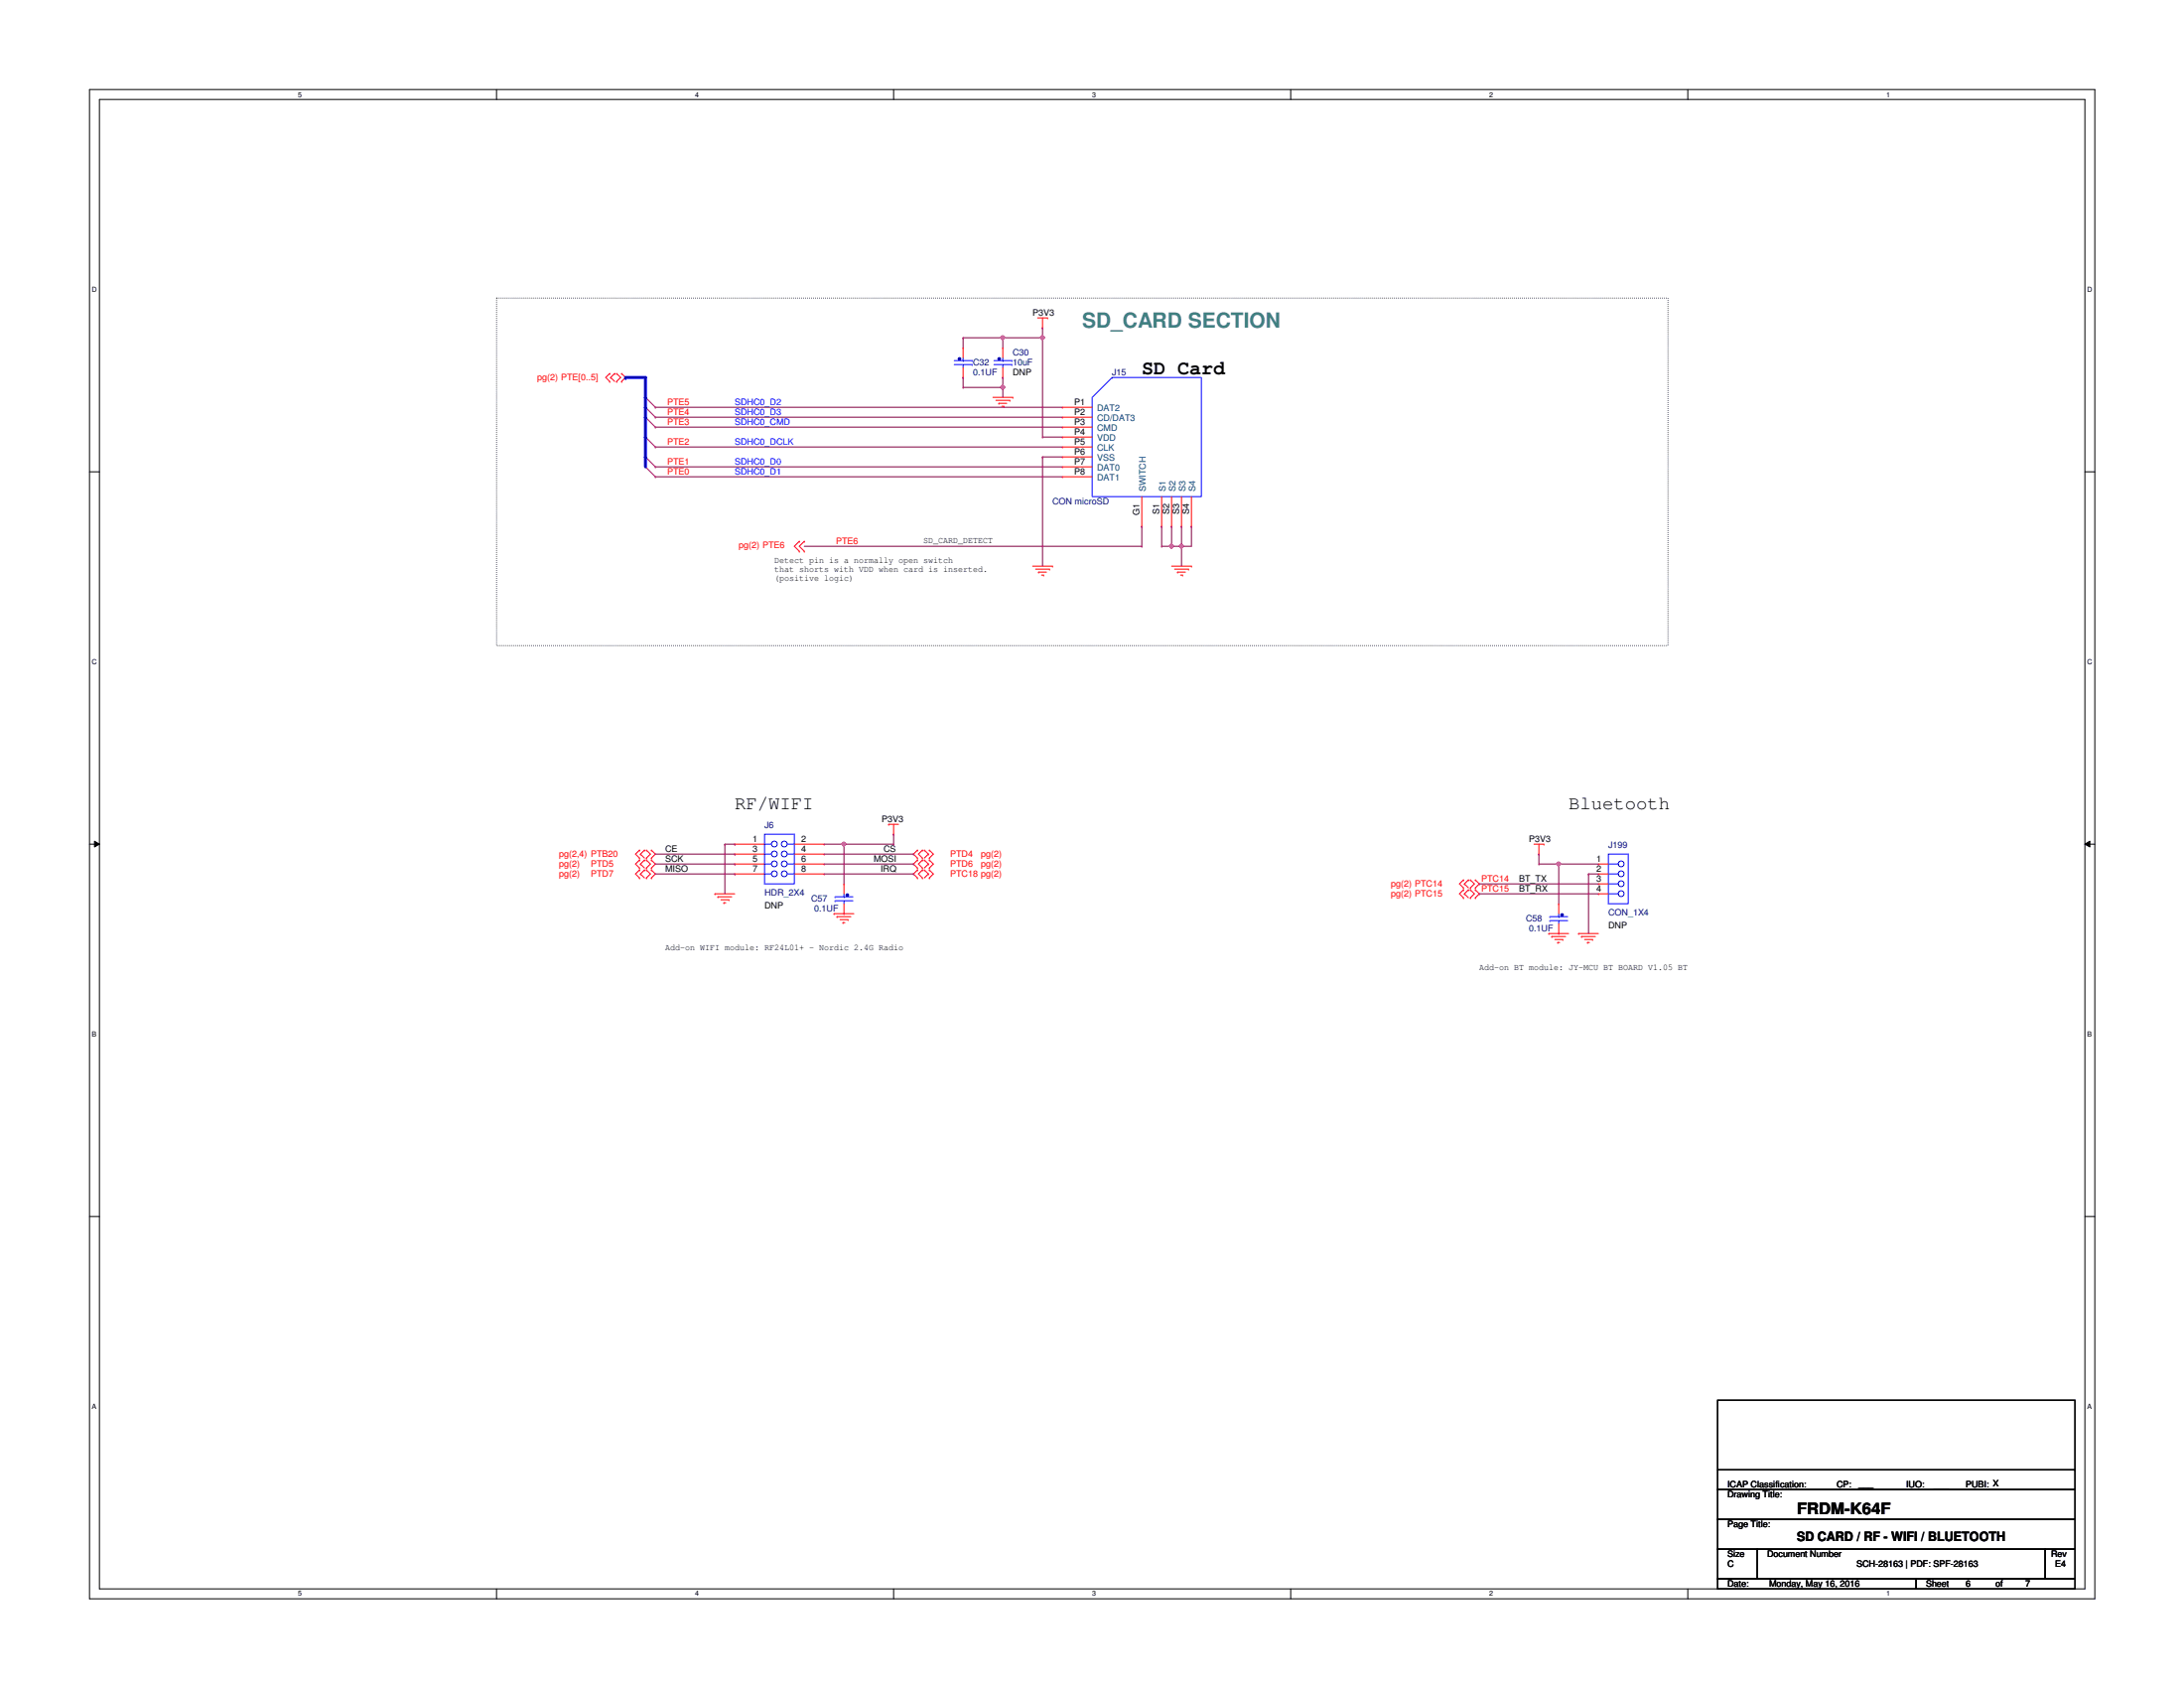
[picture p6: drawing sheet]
<svg xmlns="http://www.w3.org/2000/svg" width="559mm" height="432mm" viewBox="0 0 559 432" stroke-linecap="round" stroke-linejoin="round" font-family="sans-serif">
<path d="M22.9 22.9h513.1v386.1h-513.1zM25.4 25.4h508v381h-508z" fill="none" stroke="#000" stroke-width=".25"/>
<g fill="#fff">
<path d="M76.2 23.2h1v1.9h-1z"/>
<path d="M76.2 406.7h1v2h-1z"/>
</g>
<path d="M127 22.9v2.5M127 406.4v2.6" fill="none" stroke="#000" stroke-width=".25"/>
<g fill="#fff">
<path d="M177.8 23.2h1v1.9h-1z"/>
<path d="M177.8 406.7h1v2h-1z"/>
</g>
<path d="M228.6 22.9v2.5M228.6 406.4v2.6" fill="none" stroke="#000" stroke-width=".25"/>
<g fill="#fff">
<path d="M279.4 23.2h1v1.9h-1z"/>
<path d="M279.4 406.7h1v2h-1z"/>
</g>
<path d="M330.2 22.9v2.5M330.2 406.4v2.6" fill="none" stroke="#000" stroke-width=".25"/>
<g fill="#fff">
<path d="M381 23.2h1v1.9h-1z"/>
<path d="M381 406.7h1v2h-1z"/>
</g>
<path d="M431.8 22.9v2.5M431.8 406.4v2.6" fill="none" stroke="#000" stroke-width=".25"/>
<g fill="#fff">
<path d="M482.6 23.2h1v1.9h-1z"/>
<path d="M482.6 406.7h1v2h-1z"/>
<path d="M23.5 73.1h1.3v2h-1.3z"/>
<path d="M534.1 73.1h1.2v2h-1.2z"/>
<path d="M23.5 168.3h1.3v2h-1.3z"/>
<path d="M534.1 168.3h1.2v2h-1.2z"/>
</g>
<path d="M22.9 120.7h2.5M533.4 120.7h2.6" fill="none" stroke="#000" stroke-width=".25"/>
<g fill="#fff">
<path d="M23.5 263.6h1.2v2h-1.2z"/>
<path d="M534.1 263.6h1.2v2h-1.2z"/>
</g>
<path d="M22.9 215.9h2.5M24.2 215.2l1.2 .7-1.2 .8zM533.4 215.9l1.3-.7v1.5zM533.4 215.9h2.6" fill="none" stroke="#000" stroke-width=".25"/>
<path d="M24.2 215.2l1.2 .7-1.2 .8zM533.4 215.9l1.3-.7v1.5z" fill="#000"/>
<g fill="#fff">
<path d="M23.5 358.8h1.2v2h-1.2z"/>
<path d="M534.1 358.8h1.2v2h-1.2z"/>
</g>
<path d="M22.9 311.2h2.5M533.4 311.2h2.6M439.5 358.2h91.4v22.8h-91.4zM439.5 376h91.4M530.9 376h.1M439.5 381h91.4v7.7h-91.4zM439.5 388.7h91.4v7.6h-91.4zM439.5 396.3h10.1v7.6h-10.1zM449.6 396.3h73.7v7.6h-73.7zM523.3 396.3h7.6v7.6h-7.6zM439.5 403.9h50.8v2.5h-50.8zM490.3 403.9h40.6v2.5h-40.6z" fill="none" stroke="#000" stroke-width=".25"/>
<path d="M127 76.2h299.8v88.9h-299.8z" fill="none" stroke="#000" stroke-width=".25" stroke-dasharray="0 .5"/>
<g fill="none" stroke="#f00" stroke-width=".25">
<path d="M156 97.6h.1M156 95.5h.1M156 95.5l-1 1.1 1 1M156.3 96.6h.1M156.3 96.6l1 1M157.3 95.5h.1M157.3 95.5l-1 1.1M157.8 95.5h.1M157.8 97.6h.1M157.8 95.5l1 1.1-1 1M159 95.5h.1M159 97.6h.1"/>
<path d="M159 95.5l1.1 1.1-1.1 1M265.5 81.3h2.5M266.7 83.9h.1M266.7 81.3v2.6M268 81.3h.1M254 101.6h5.1M254.8 102.4h3.6M255.6 103.2h.1M255.6 103.2h2M256.3 103.9h.5M256.8 103.9h.1M258.4 102.4h.1"/>
<path d="M259.1 101.6h.1M204.5 138.5h.1M204.5 138.5l-1.3 1.2 1.3 1.3M205.8 138.5h.1M205.8 138.5l-1.3 1.2 1.3 1.3M204.5 141h.1M205.8 141h.1M264.2 144.8h5.1M265 145.6h3.5M265.7 146.3h.1M265.7 146.3h2.1M266.5 147.1h.5"/>
<path d="M267 147.1h.1M268.5 145.6h.1M269.3 144.8h.1M299.8 144.8h5M300.5 145.6h3.6M301.3 146.3h.1M301.3 146.3h2M302 147.1h.6M302.6 147.1h.1M304.1 145.6h.1M304.8 144.8h.1M163.6 219.5h.1"/>
<path d="M163.6 217.5h.1M163.6 217.5l-1 1 1 1M163.9 218.5h.1M163.9 218.5l1 1M164.9 217.5h.1M164.9 217.5l-1 1M165.4 217.5h.1M165.4 219.5h.1M165.4 217.5l1 1-1 1M166.7 217.5h.1M166.7 219.5h.1M166.7 217.5l1 1-1 1"/>
<path d="M227.4 210.9h.1M227.4 210.9h2.5M228.6 213.4h.1M228.6 210.9v2.5M234.7 217.5h.1M234.7 219.5h.1M234.7 217.5l-1 1 1 1M236 217.5h.1M236 219.5h.1M236 217.5l-1 1 1 1M236.5 217.5h.1M236.5 217.5l1 1"/>
<path d="M237.5 218.5h.1M237.5 218.5l-1 1M237.8 219.5h.1M237.8 217.5h.1M237.8 217.5l1 1-1 1M392.5 215.9h2.5M393.7 218.5h.1M393.7 215.9v2.6M395 215.9h.1M163.6 222h.1M163.6 220h.1M163.6 224.6h.1"/>
<path d="M163.6 222.5h.1M163.6 222.5l-1 1.1 1 1M163.6 220l-1 1 1 1M163.9 221h.1M163.9 223.6h.1M163.9 221l1 1M163.9 223.6l1 1M164.9 220h.1M164.9 222.5h.1M164.9 220l-1 1M164.9 222.5l-1 1.1M165.4 220h.1"/>
<path d="M165.4 222h.1M165.4 222.5h.1M165.4 224.6h.1M165.4 220l1 1-1 1M165.4 222.5l1 1.1-1 1M166.7 220h.1M166.7 222h.1M166.7 222.5h.1M166.7 224.6h.1M166.7 222.5l1 1.1-1 1M166.7 220l1 1-1 1M182.9 228.6h.1"/>
<path d="M182.9 228.6h5.1M183.7 229.4h.1M183.7 229.4h3.5M184.4 230.2h2.1M185.2 230.9h.1M185.2 230.9h.5M186.5 230.2h.1M213.4 233.7h.1M213.4 233.7h5.1M214.2 234.5h.1M214.2 234.5h3.5M214.9 235.2h2.1"/>
<path d="M215.7 236h.1M215.7 236h.5M217 235.2h.1M234.7 220h.1M234.7 222h.1M234.7 222.5h.1M234.7 224.6h.1M234.7 220l-1 1 1 1M234.7 222.5l-1 1.1 1 1M236 220h.1M236 222h.1M236 222.5h.1"/>
<path d="M236 224.6h.1M236 220l-1 1 1 1M236 222.5l-1 1.1 1 1M236.5 220h.1M236.5 222.5h.1M236.5 222.5l1 1.1M236.5 220l1 1M237.5 221h.1M237.5 223.6h.1M237.5 221l-1 1M237.5 223.6l-1 1M237.8 222h.1"/>
<path d="M237.8 220h.1M237.8 224.6h.1M237.8 222.5h.1M237.8 220l1 1-1 1M237.8 222.5l1 1.1-1 1M374.4 229.7h.1M374.4 227.6h.1M374.4 227.1h.1M374.4 225.1h.1M374.4 227.6l-1 1 1 1.1M374.4 225.1l-1 1 1 1M374.7 228.6h.1"/>
<path d="M374.7 226.1h.1M374.7 226.1l1 1M374.7 228.6l1 1.1M375.7 227.6h.1M375.7 225.1h.1M375.7 227.6l-1 1M375.7 225.1l-1 1M376.2 227.6h.1M376.2 229.7h.1M376.2 225.1h.1M376.2 227.1h.1M376.2 227.6l1 1-1 1.1"/>
<path d="M376.2 225.1l1 1-1 1M377.5 227.6h.1M377.5 229.7h.1M377.5 225.1h.1M377.5 227.1h.1M377.5 227.6l1 1-1 1.1M377.5 225.1l1 1-1 1M396.3 238.8h.1M396.3 238.8h5.1M397 239.6h.1M397 239.6h3.6M403.9 238.8h.1"/>
<path d="M403.9 238.8h5.1M404.7 239.6h.1M404.7 239.6h3.5M397.8 240.3h2M398.6 241.1h.1M398.6 241.1h.5M399.8 240.3h.1M405.4 240.3h2.1M406.2 241.1h.1M406.2 241.1h.5M407.5 240.3h.1"/>
</g>
<path d="M165.1 101.6h.1M165.1 104.2h.1M165.1 106.7h.1M165.1 111.8h.1M165.1 116.9h.1M165.1 119.4h.1M165.1 101.6l2.6 2.6M165.1 104.2l2.6 2.5M165.1 106.7l2.6 2.6M165.1 111.8l2.6 2.5M165.1 116.9l2.6 2.5M165.1 119.4l2.6 2.6" fill="none" stroke="#800040" stroke-width=".25"/>
<path d="M396.5 235.5h.1M396.5 234.5h.1M396.5 235.5h4.6M396.5 234.5h4.6M398.8 235.5h.1M398.8 235.5v.8" fill="none" stroke="#00f" stroke-width=".25"/>
<circle cx="399.7" cy="234.1" r=".37" fill="#00f"/>
<g fill="none" stroke="#00f" stroke-width=".25">
<path d="M284.5 96.6h.1M279.4 101.6l5.1-5h22.9v30.4h-28zM213.7 230.4h.1M213.7 229.4h.1M213.7 230.4h4.5M213.7 229.4h4.5M215.9 230.4h.1M215.9 230.4v.8M398.8 234.5h.1M398.8 233.7v.8"/>
<circle cx="399.7" cy="234.1" r=".37"/>
</g>
<g fill="none" stroke="#f00" stroke-width=".25">
<path d="M271.8 104.2h.1M271.8 106.7h.1M271.8 109.3h.1M271.8 111.8h.1M271.8 114.3h.1M271.8 116.9h.1M271.8 119.4h.1M271.8 104.2h7.6M271.8 106.7h7.6M271.8 109.3h7.6M271.8 111.8h7.6M271.8 114.3h7.6"/>
<path d="M271.8 116.9h7.6M271.8 119.4h7.6M271.8 122h.1M271.8 122h7.6M292.1 134.7h.1M292.1 127v7.7M297.2 134.7h.1M297.2 127v7.7M299.8 134.7h.1M299.8 127v7.7M302.3 134.7h.1M302.3 127v7.7"/>
<path d="M304.8 134.7h.1M304.8 127v7.7M398.8 231.2h.1M398.8 238.8h.1M398.8 231.2v2.5M398.8 236.3v2.5"/>
</g>
<circle cx="216.8" cy="229" r=".37" fill="#00f"/>
<g fill="none" stroke="#00f" stroke-width=".25">
<path d="M244.1 93.3h4.6M244.1 92.2h4.6M246.4 93.3h.1M246.4 93.3v.7M248.7 93.3h.1M248.7 92.2h.1M215.9 229.4h.1M215.9 228.6v.8"/>
<circle cx="216.8" cy="229" r=".37"/>
</g>
<path d="M215.9 226.1h.1M215.9 233.7h.1M215.9 226.1v2.5M215.9 231.2v2.5" fill="none" stroke="#f00" stroke-width=".25"/>
<circle cx="245.5" cy="91.8" r=".37" fill="#00f"/>
<g fill="none" stroke="#00f" stroke-width=".25">
<path d="M246.4 92.2h.1M246.4 91.5v.7M254.3 93.3h4.6M254.3 92.2h4.6M256.6 93.3h.1M256.6 93.3v.7M258.9 93.3h.1M258.9 92.2h.1M195.6 213.4h7.6v12.7h-7.6zM195.6 215.9h.1M195.6 218.5h.1M195.6 215.9h1.8"/>
<path d="M195.6 218.5h1.8M201.5 215.9h1.7M201.5 218.5h1.7M203.2 218.5h.1M203.2 215.9h.1M195.6 221h.1M195.6 223.6h.1M195.6 221h1.8M195.6 223.6h1.8M201.5 221h1.7M201.5 223.6h1.7M203.2 221h.1"/>
<path d="M203.2 223.6h.1"/>
<circle cx="245.5" cy="91.8" r=".37"/>
<circle cx="198.1" cy="218.5" r=".75"/>
<circle cx="198.1" cy="215.9" r=".75"/>
<circle cx="200.7" cy="215.9" r=".75"/>
<circle cx="200.7" cy="218.5" r=".75"/>
<circle cx="198.1" cy="221" r=".75"/>
<circle cx="198.1" cy="223.5" r=".75"/>
<circle cx="200.7" cy="221" r=".75"/>
<circle cx="200.7" cy="223.5" r=".75"/>
</g>
<g fill="none" stroke="#f00" stroke-width=".25">
<path d="M246.4 88.9h.1M246.4 96.6h.1M246.4 88.9v2.6M246.4 94v2.6M188 215.9h.1M188 218.5h.1M188 215.9h7.6M188 218.5h7.6M203.2 215.9h7.7M203.2 218.5h7.7M210.9 215.9h.1M210.9 218.5h.1"/>
<path d="M188 221h.1M188 223.6h.1M188 221h7.6M188 223.6h7.6M203.2 221h7.7M203.2 223.6h7.7M210.9 221h.1M210.9 223.6h.1"/>
</g>
<circle cx="255.7" cy="91.8" r=".37" fill="#00f"/>
<g fill="none" stroke="#00f" stroke-width=".25">
<path d="M256.6 92.2h.1M256.6 91.5v.7M411.5 218.5h5.1v12.7h-5.1zM411.5 221h2.6M411.5 223.6h2.6M411.5 226.1h2.6M411.5 228.6h2.6M414.1 221h.1M414.1 223.6h.1M414.1 226.1h.1M414.1 228.6h.1"/>
<circle cx="255.7" cy="91.8" r=".37"/>
<circle cx="414.8" cy="228.6" r=".75"/>
<circle cx="414.8" cy="226.1" r=".75"/>
<circle cx="414.8" cy="221" r=".75"/>
<circle cx="414.8" cy="223.5" r=".75"/>
</g>
<path d="M256.6 88.9h.1M256.6 96.6h.1M256.6 88.9v2.6M256.6 94v2.6M409 221h.1M409 223.6h.1M409 226.1h.1M409 228.6h.1M409 221h2.5M409 223.6h2.5M409 226.1h2.5M409 228.6h2.5" fill="none" stroke="#f00" stroke-width=".25"/>
<path d="M165.1 101.6v2.6" fill="none" stroke="#00f" stroke-width=".76"/>
<circle cx="165.1" cy="101.6" r=".38" fill="#00f"/>
<path d="M165.1 104.2v2.5" fill="none" stroke="#00f" stroke-width=".76"/>
<circle cx="165.1" cy="104.2" r=".38" fill="#00f"/>
<path d="M165.1 106.7v5.1" fill="none" stroke="#00f" stroke-width=".76"/>
<circle cx="165.1" cy="106.7" r=".38" fill="#00f"/>
<path d="M165.1 111.8v5.1" fill="none" stroke="#00f" stroke-width=".76"/>
<circle cx="165.1" cy="111.8" r=".38" fill="#00f"/>
<path d="M165.1 116.9v2.5" fill="none" stroke="#00f" stroke-width=".76"/>
<circle cx="165.1" cy="116.9" r=".38" fill="#00f"/>
<path d="M160.1 96.6h5" fill="none" stroke="#00f" stroke-width=".76"/>
<circle cx="160.1" cy="96.6" r=".38" fill="#00f"/>
<path d="M165.1 96.6v5" fill="none" stroke="#00f" stroke-width=".76"/>
<circle cx="165.1" cy="96.6" r=".38" fill="#00f"/>
<path d="M266.7 83.9h.1M266.7 83.9v2.5M167.7 109.3h.1M167.7 106.7h.1M167.7 109.3h104.1M167.7 106.7h104.1M266.7 111.8h.1M266.7 111.8h5.1M302.3 139.7h.1M302.3 139.7v5.1" fill="none" stroke="#800040" stroke-width=".25"/>
<circle cx="302.3" cy="139.7" r=".49" fill="#f0f"/>
<circle cx="302.3" cy="139.7" r=".49" fill="none" stroke="#f0f" stroke-width=".25"/>
<path d="M256.6 86.4h.1M256.6 86.4h10.1M256.6 86.4v2.5M266.7 86.4h.1M266.7 86.4v25.4M167.7 114.3h.1M167.7 104.2h.1M167.7 114.3h104.1M167.7 104.2h104.1" fill="none" stroke="#800040" stroke-width=".25"/>
<circle cx="266.7" cy="86.4" r=".49" fill="#f0f"/>
<circle cx="266.7" cy="86.4" r=".49" fill="none" stroke="#f0f" stroke-width=".25"/>
<path d="M256.6 96.6h.1M256.6 96.6v2.5" fill="none" stroke="#800040" stroke-width=".25"/>
<circle cx="256.6" cy="99.1" r=".49" fill="#f0f"/>
<circle cx="256.6" cy="99.1" r=".49" fill="none" stroke="#f0f" stroke-width=".25"/>
<g fill="none" stroke="#800040" stroke-width=".25">
<path d="M167.7 119.4h.1M167.7 119.4h104.1M266.7 116.9h.1M266.7 116.9h5.1M266.7 116.9v27.9M167.7 122h.1M167.7 122h104.1M292.1 134.7h.1M292.1 134.7v5M297.2 134.7h.1M297.2 139.7h.1M297.2 134.7v5"/>
<path d="M299.8 134.7h.1M299.8 134.7v5h-2.6M302.3 134.7h.1M302.3 134.7v5M304.8 134.7h.1M304.8 134.7v5"/>
</g>
<circle cx="299.7" cy="139.7" r=".49" fill="#f0f"/>
<circle cx="299.7" cy="139.7" r=".49" fill="none" stroke="#f0f" stroke-width=".25"/>
<path d="M246.4 86.4h.1M246.4 86.4h10.2M205.8 139.7h86.3M292.1 139.7h.1M299.8 139.7h.1M299.8 139.7h5M302.3 139.7h.1" fill="none" stroke="#800040" stroke-width=".25"/>
<circle cx="256.6" cy="86.4" r=".49" fill="#f0f"/>
<circle cx="256.6" cy="86.4" r=".49" fill="none" stroke="#f0f" stroke-width=".25"/>
<g fill="none" stroke="#800040" stroke-width=".25">
<path d="M246.4 86.4h.1M246.4 96.6h.1M246.4 99.1h.1M246.4 86.4v2.5M246.4 96.6v2.5M246.4 99.1h10.2M256.6 99.1h.1M256.6 99.1v2.5M167.7 218.5h20.3M188 218.5h.1M210.9 218.5h22.8M210.9 215.9h5"/>
<path d="M215.9 215.9h.1M215.9 215.9v10.2M228.6 213.4h.1M228.6 213.4v2.5M233.7 218.5h.1M393.7 218.5h.1M393.7 218.5v2.5M167.7 221h20.3M167.7 223.6h20.3M188 221h.1M188 223.6h.1M210.9 221h22.8"/>
<path d="M210.9 223.6h22.8M233.7 221h.1M233.7 223.6h.1M378.5 228.6h.1M378.5 226.1h.1M378.5 228.6h30.5M378.5 226.1h30.5M393.7 221h.1M393.7 221h5.1"/>
</g>
<circle cx="215.9" cy="215.9" r=".49" fill="#f0f"/>
<circle cx="215.9" cy="215.9" r=".49" fill="none" stroke="#f0f" stroke-width=".25"/>
<path d="M215.9 215.9h12.7M228.6 215.9h.1M398.8 221h.1M398.8 221v10.2M398.8 221h10.2" fill="none" stroke="#800040" stroke-width=".25"/>
<circle cx="398.8" cy="221" r=".49" fill="#f0f"/>
<circle cx="398.8" cy="221" r=".49" fill="none" stroke="#f0f" stroke-width=".25"/>
<path d="M185.5 215.9h.1M185.5 215.9v12.7M185.5 215.9h2.5M188 215.9h.1M406.4 223.6h.1M406.4 223.6v15.2M406.4 223.6h2.6" fill="none" stroke="#800040" stroke-width=".25"/>
<circle cx="302.3" cy="139.7" r=".49" fill="#f0f"/>
<circle cx="302.3" cy="139.7" r=".49" fill="none" stroke="#f0f" stroke-width=".25"/>
<circle cx="266.7" cy="86.4" r=".49" fill="#f0f"/>
<circle cx="266.7" cy="86.4" r=".49" fill="none" stroke="#f0f" stroke-width=".25"/>
<circle cx="256.6" cy="99.1" r=".49" fill="#f0f"/>
<circle cx="256.6" cy="99.1" r=".49" fill="none" stroke="#f0f" stroke-width=".25"/>
<circle cx="299.7" cy="139.7" r=".49" fill="#f0f"/>
<circle cx="299.7" cy="139.7" r=".49" fill="none" stroke="#f0f" stroke-width=".25"/>
<circle cx="256.6" cy="86.4" r=".49" fill="#f0f"/>
<circle cx="256.6" cy="86.4" r=".49" fill="none" stroke="#f0f" stroke-width=".25"/>
<circle cx="215.9" cy="215.9" r=".49" fill="#f0f"/>
<circle cx="215.9" cy="215.9" r=".49" fill="none" stroke="#f0f" stroke-width=".25"/>
<circle cx="398.8" cy="221" r=".49" fill="#f0f"/>
<circle cx="398.8" cy="221" r=".49" fill="none" stroke="#f0f" stroke-width=".25"/>
<text font-size="5.3" fill="#408080" x="276.9" y="83.7">SD_CARD SECTION</text>
<text font-size="5.1" x="292.1" y="95.8">SD Card</text>
<g font-size="4.8">
<text x="188" y="207.1">RF/WIFI</text>
<text x="401.4" y="207.1">Bluetooth</text>
</g>
<text font-size="4.1" x="459.8" y="387.3">FRDM-K64F</text>
<text font-size="3.3" x="459.8" y="394.3">SD CARD / RF - WIFI / BLUETOOTH</text>
<g font-size="2.3">
<text x="264.2" y="80.9">P3V3</text>
<text x="259.1" y="96.1">DNP</text>
<text x="274.9" y="103.6">P1</text>
<text x="274.9" y="106.2">P2</text>
<text x="274.9" y="108.7">P3</text>
<text x="274.9" y="111.3">P4</text>
<text x="274.9" y="113.8">P5</text>
<text x="274.9" y="116.3">P6</text>
<text x="274.9" y="118.9">P7</text>
<text x="274.9" y="121.4">P8</text>
<text x="291.6" y="131.9" transform="rotate(-90 291.6 131.9)">G1</text>
<text x="296.7" y="131.6" transform="rotate(-90 296.7 131.6)">S1</text>
<text x="299.2" y="131.6" transform="rotate(-90 299.2 131.6)">S2</text>
<text x="301.8" y="131.6" transform="rotate(-90 301.8 131.6)">S3</text>
<text x="304.3" y="131.6" transform="rotate(-90 304.3 131.6)">S4</text>
<text x="236.3" y="139.1">SD_CARD_DETECT</text>
<text x="198.2" y="144.1">Detect pin is a normally open switch</text>
<text x="198.2" y="146.4">that shorts with VDD when card is inserted.</text>
<text x="198.2" y="148.7">(positive logic)</text>
<text x="192.6" y="215.4">1</text>
<text x="205" y="215.4">2</text>
<text x="225.6" y="210.4">P3V3</text>
<text x="391.2" y="215.5">P3V3</text>
<text x="170.2" y="218">CE</text>
<text x="170.2" y="220.6">SCK</text>
<text x="192.6" y="217.9">3</text>
<text x="192.6" y="220.5">5</text>
<text x="205" y="217.9">4</text>
<text x="205" y="220.5">6</text>
<text x="223.6" y="220.6">MOSI</text>
<text x="226.1" y="218">CS</text>
<text x="408.5" y="220.5">1</text>
<text x="170.2" y="223.1">MISO</text>
<text x="192.6" y="223">7</text>
<text x="205" y="223">8</text>
<text x="225.3" y="223.1">IRQ</text>
<text x="388.7" y="225.6">BT_TX</text>
<text x="408.5" y="223">2</text>
<text x="408.5" y="225.6">3</text>
<text x="195.6" y="232.5">DNP</text>
<text x="388.7" y="228.2">BT_RX</text>
<text x="408.5" y="228.1">4</text>
<text x="411.5" y="237.6">DNP</text>
<text x="170.2" y="243.2">Add-on WIFI module: RF24L01+ - Nordic 2.4G Radio</text>
<text x="378.5" y="248.3">Add-on BT module: JY-MCU BT BOARD V1.05 BT</text>
<text x="442" y="383.1">Drawing Title:</text>
<text x="442" y="380.6">ICAP Classification:</text>
<text x="469.9" y="380.6">CP:</text>
<text x="475.5" y="380.3">___</text>
<text x="487.7" y="380.6">IUO:</text>
<text x="494.8" y="380.6">___</text>
<text x="503" y="380.6">PUBI: X</text>
<text x="442" y="390.7">Page Title:</text>
<text x="442" y="398.4">Size</text>
<text x="442" y="400.9">C</text>
<text x="452.2" y="398.4">Document Number</text>
<text x="475" y="400.9">SCH-28163 | PDF: SPF-28163</text>
<text x="524.8" y="398.4">Rev</text>
<text x="525.8" y="400.9">E4</text>
<text x="442" y="406">Date:</text>
<text x="452.7" y="406">Monday, May 16, 2016</text>
<text x="492.8" y="406">Sheet</text>
<text x="503" y="406">6</text>
<text x="510.6" y="406">of</text>
<text x="518.2" y="406">7</text>
</g>
<g font-size="2.3" fill="#000080">
<text x="249" y="93.6">C32</text>
<text x="259.1" y="91">C30</text>
<text x="259.1" y="93.6">10uF</text>
<text x="249" y="96.1">0.1UF</text>
<text x="284.5" y="96.1">J15</text>
<text x="269.3" y="129.1">CON microSD</text>
<text x="195.6" y="211.9">J6</text>
<text x="411.5" y="217">J199</text>
<text x="195.6" y="229.2">HDR_2X4</text>
<text x="207.6" y="230.7">C57</text>
<text x="208.3" y="233.3">0.1UF</text>
<text x="390.4" y="235.8">C58</text>
<text x="391.2" y="238.3">0.1UF</text>
<text x="411.5" y="234.3">CON_1X4</text>
</g>
<g font-size="2.3" fill="#f00">
<text x="137.5" y="97.4">pg(2) PTE[0..5]</text>
<text x="170.7" y="106.2">PTE4</text>
<text x="170.7" y="103.7">PTE5</text>
<text x="170.7" y="108.8">PTE3</text>
<text x="170.7" y="113.8">PTE2</text>
<text x="170.7" y="118.9">PTE1</text>
<text x="170.7" y="121.5">PTE0</text>
<text x="189" y="140.3">pg(2) PTE6</text>
<text x="213.9" y="139.2">PTE6</text>
<text x="143" y="219.3">pg(2,4) PTB20</text>
<text x="143" y="221.8">pg(2)</text>
<text x="151.2" y="221.8">PTD5</text>
<text x="243.1" y="221.8">PTD6</text>
<text x="243.1" y="219.3">PTD4</text>
<text x="251" y="221.8">pg(2)</text>
<text x="251" y="219.3">pg(2)</text>
<text x="143" y="224.4">pg(2)</text>
<text x="151.2" y="224.4">PTD7</text>
<text x="243.1" y="224.4">PTC18 pg(2)</text>
<text x="355.9" y="226.9">pg(2) PTC14</text>
<text x="379" y="225.6">PTC14</text>
<text x="355.9" y="229.4">pg(2) PTC15</text>
<text x="379" y="228.1">PTC15</text>
</g>
<g font-size="2.3" fill="#00f">
<text x="188" y="106.3">SDHC0_D3</text>
<text x="188" y="103.7">SDHC0_D2</text>
<text x="188" y="108.8">SDHC0_CMD</text>
<text x="188" y="113.9">SDHC0_DCLK</text>
<text x="188" y="119">SDHC0_D0</text>
<text x="188" y="121.5">SDHC0_D1</text>
</g>
<g font-size="2.3" fill="#004080">
<text x="280.7" y="105.2">DAT2</text>
<text x="280.7" y="107.8">CD/DAT3</text>
<text x="280.7" y="110.3">CMD</text>
<text x="280.7" y="112.9">VDD</text>
<text x="280.7" y="115.4">CLK</text>
<text x="280.7" y="117.9">VSS</text>
<text x="280.7" y="120.5">DAT0</text>
<text x="280.7" y="123">DAT1</text>
<text x="293.2" y="125.8" transform="rotate(-90 293.2 125.8)">SWITCH</text>
<text x="298.3" y="125.8" transform="rotate(-90 298.3 125.8)">S1</text>
<text x="300.8" y="125.8" transform="rotate(-90 300.8 125.8)">S2</text>
<text x="303.4" y="125.8" transform="rotate(-90 303.4 125.8)">S3</text>
<text x="305.9" y="125.8" transform="rotate(-90 305.9 125.8)">S4</text>
</g>
<g font-size="1.8">
<text x="76.2" y="24.8">5</text>
<text x="177.8" y="24.8">4</text>
<text x="279.4" y="24.8">3</text>
<text x="381" y="24.8">2</text>
<text x="482.6" y="24.8">1</text>
<text x="23.5" y="74.7">D</text>
<text x="534.1" y="74.7">D</text>
<text x="23.5" y="169.9">C</text>
<text x="534.1" y="169.9">C</text>
<text x="23.5" y="265.2">B</text>
<text x="534.1" y="265.2">B</text>
<text x="23.5" y="360.4">A</text>
<text x="534.1" y="360.4">A</text>
<text x="76.2" y="408.3">5</text>
<text x="177.8" y="408.3">4</text>
<text x="279.4" y="408.3">3</text>
<text x="381" y="408.3">2</text>
<text x="482.6" y="408.3">1</text>
</g>
</svg>
